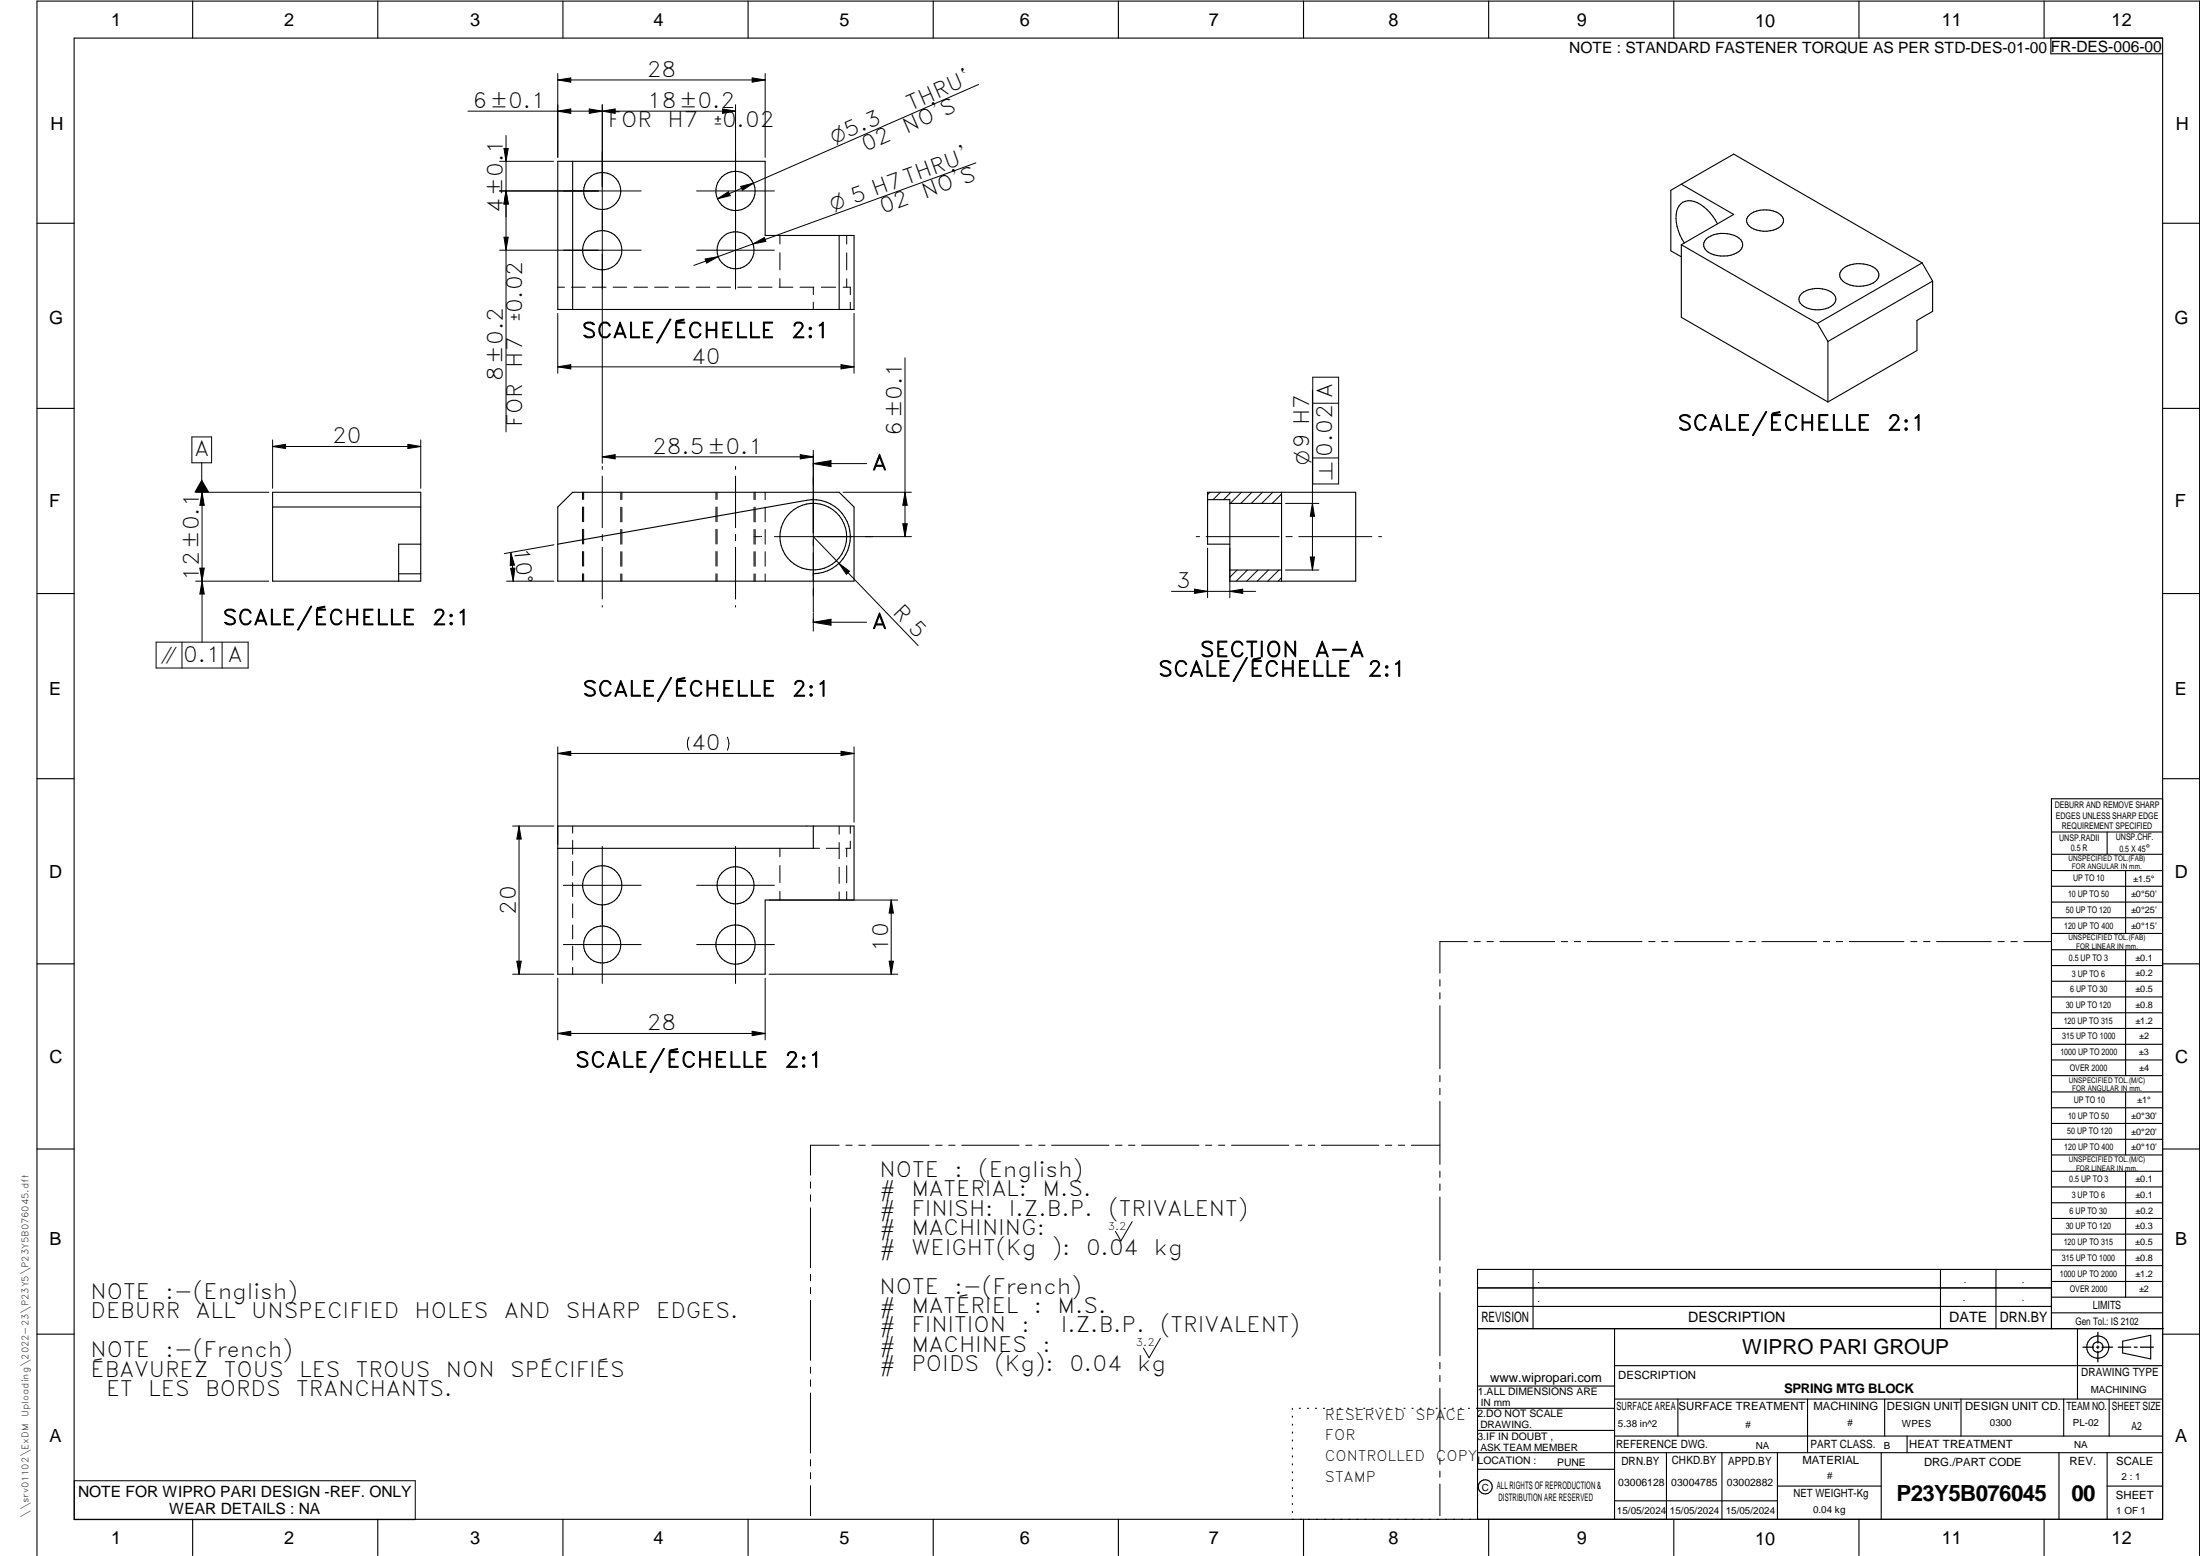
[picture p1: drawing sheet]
<svg xmlns="http://www.w3.org/2000/svg" width="594mm" height="420mm" viewBox="0 0 594 420" stroke-linecap="round" stroke-linejoin="round" font-family="sans-serif">
<g fill="none" stroke="#000" stroke-width=".3">
<path d="M20 10.3h564v400h-564zM52 .3v10M102 .3v10M152 .3v10M202 .3v10M252 .3v10M302 .3v10M352 .3v10M402 .3v10M452 .3v10M502 .3v10M552 .3v10"/>
<path d="M553.8 10.3v4.2h30.2M150.6 43.6h56v20h24v20h-80zM154.6 43.6v40M454 49.7l-2.8 1.7v16.3l2.8 1.6M454 49.7l14.2 8.2-14.2 8.2M454 49.7l14.2-8.1 50.8 29.4M472.4 58a7 7 0 0 1 8.9 .5 2.24 2.24 0 0 1-1.7 3.3 7.4 7.4 0 0 1-7.2-.7 1.9 1.9 0 0 1 0-3.1zM10 60.3h10M226.6 63.6v20M454 66.1l36.8 21.2M454 66.1v19.6l39.6 22.8M460.7 64.5a7.6 7.6 0 0 1 9.4 .3 2.22 2.22 0 0 1-1.1 3.5 7.8 7.8 0 0 1-8.3-.7 2.06 2.06 0 0 1 0-3.1z"/>
<path d="M463.8 60.5a11.2 11.2 0 0 0-7.2-6.3 3.6 3.6 0 0 0-4 3.8 12.1 12.1 0 0 0 2.2 7.6M486.5 79.2a7.2 7.2 0 0 1 8.5 0 2.02 2.02 0 0 1-.6 3.5 7.1 7.1 0 0 1-8.3-.9 1.87 1.87 0 0 1 .4-2.6zM497.5 72.7a7.5 7.5 0 0 1 9.4 .2 2.18 2.18 0 0 1-1.2 3.6 7.8 7.8 0 0 1-8.2-.7 1.99 1.99 0 0 1 0-3.1zM519 71l2.9 4.9M519 71l-28.2 16.3M521.9 75.9v8.2l-4.3 2.4v8.2l-24 13.8M521.9 75.9l-28.3 16.3M584 60.3h10M490.8 87.3l2.8 4.9M493.6 92.2v16.3M10 110.3h10M584 110.3h10"/>
<path d="M73.6 136.9h40M73.6 132.9h40v24h-40zM150.6 136.9l4-4h72l4 4v20h-80zM326.1 134.9v12h6M326.1 132.9h40v24h-34v-22h-6zM332.1 135.9h14M346.1 132.9v24M107.6 154.9h6M113.6 146.9h-6v10M150.6 146.9l67.3-11.8a10 10 0 0 1 11.7 9 10 10 0 0 1-10 10.8v2M332.1 153.9h14M10 160.3h10"/>
<path d="M584 160.3h10M10 210.3h10M584 215.7h-30v143.1M584 210.3h10M150.6 223.1h80v19.9h-24v20.1h-56zM219.6 223.1v6h-69M554 224.7h30M554 230.7h30M554 235.1h30M554 239.3h30M569 224.7v6M574 235.1v17"/>
<path d="M554 243.6h30M554 247.8h30M554 252.1h30M554 256.5h30M574 256.5v33.9M10 260.3h10M554 260.7h30M554 265h30M554 269.2h30M554 273.5h30M554 277.7h30M584 260.3h10"/>
<path d="M554 282h30M554 286.2h30M554 290.4h30M554 294.9h30M554 299.1h30M574 294.9v17M10 310.3h10M554 303.4h30M554 307.6h30M554 311.9h30M554 316.3h30M574 316.3v34"/>
<path d="M584 310.3h10M554 320.5h30M554 324.8h30M554 329h30M554 333.2h30M554 337.5h30M399 358.8h185.2M399 352.8h155M399 347.8h155M414 342.8v16M436 358.8v51.5M524 342.8v16"/>
<path d="M539 342.8v16M554 341.8h30M554 346h30M554 350.3h30M554 354.5h30M554 342.8h-155v67.5M561 358.8v19M10 360.3h10M399 374.3h37M436 377.8h148M453.1 377.8v10M488.1 377.8v14.5"/>
<path d="M508.9 377.8v10M529.5 377.8v10M557.3 377.8v10M569.5 377.8v10M573.2 362.2l7.6-1.6v6.3l-7.6-1.6zM584 368.8h-148M584 360.3h10M349 380.3v.3M349 382.4v.3M349 384.6v.3M349 386.7v.3M349 388.8v.3"/>
<path d="M349 391v.3M349 393.1v.3M349 395.3v.3M349 397.4v.3M349 399.5v.3M350.9 380.3h.2M353.1 380.3h.2M355.2 380.3h.3M357.4 380.3h.3M359.6 380.3h.3M361.7 380.3h.3M363.9 380.3h.3"/>
<path d="M366.1 380.3h.3M368.3 380.3h.2M370.4 380.3h.3M372.6 380.3h.3M374.8 380.3h.3M376.9 380.3h.4M379.1 380.3h.3M381.3 380.3h.3M383.4 380.3h.4M385.6 380.3h.3M387.8 380.3h.3M390 380.3h.3"/>
<path d="M392.2 380.3h.3M394.3 380.3h.3M396.5 380.3h.3M398.7 380.3h37.3M399 396.7h37M399 392.3h185M399 386.2h37M436 387.8h148M450 392.3v18M465 392.3v18M480 392.3v18M508 392.3v18"/>
<path d="M515 387.8v4.5M556 392.3v18M569 392.3v18M52 410.3v9.7M102 410.3v9.7M152 410.3v9.7M202 410.3v9.7M252 410.3v9.7M302 410.3v9.7M349 401.7v.3M349 403.8v.4M349 406v.3"/>
<path d="M349 408.1v.3M352 410.3v9.7M402 410.3v9.7M436 405.3h44M452 410.3v9.7M480 401.3h28M502 410.3v9.7M552 410.3v9.7M569 401.3h15M10 420v-419.7h584v419.7"/>
<circle cx="162.6" cy="51.6" r="5"/>
<circle cx="198.6" cy="51.6" r="5.3"/>
<circle cx="162.6" cy="67.6" r="5.3"/>
<circle cx="198.6" cy="67.6" r="5"/>
<circle cx="219.6" cy="144.9" r="9"/>
<circle cx="162.6" cy="239" r="5.3"/>
<circle cx="198.6" cy="239.1" r="5"/>
<circle cx="162.6" cy="255.1" r="5"/>
<circle cx="198.6" cy="255.1" r="5.3"/>
<circle cx="566.5" cy="363.7" r="1.39"/>
<circle cx="566.5" cy="363.8" r="3"/>
<circle cx="401.1" cy="401.5" r="1.9"/>
</g>
<g fill="none" stroke="#000" stroke-width=".27">
<path d="M150.6 19.9v22.6M206.6 19.9v22.6M126.4 30h72.2M136.6 36.6v80M150.6 30l3.5-.6v1.2zM150.6 21.6l3.5-.6v1.2zM150.6 21.6h56M159.1 29.4l7 1.2v-1.2l-7 1.2zM162.6 28.3v96.8M195.1 29.4l3.5 .6-3.5 .6zM198.6 28.3v49.8M203.1 21l3.5 .6-3.5 .6z"/>
<path d="M264.2 22.8l-60.7 26.6M134.9 43.6h14.6M134.9 51.6h38.2M136.1 40.1h1.1l-.6 3.5zM136.6 51.6l.6 3.5h-1.1zM188.1 51.6h21M193.8 53.7l2.9-1.9 .5 1zM200 50.3l3.5-.9-3 2zM203.5 49.4l-9.7 4.3M263.5 44l-60.2 21.9M134.9 67.6h38.2M136.1 64.1h1.1l-.6 3.5z"/>
<path d="M150.6 77.6h1.8M154.3 77.6h3.8M160 77.6h3.7M165.6 77.6h3.6M171.2 77.6h3.7M176.8 77.6h3.7M182.4 77.6h3.7M188 77.6h3.7M188.1 67.6h21M190.4 69.9l3.5-.6-3.1 1.7zM193.6 77.6h3.7M199.2 77.6h3.7"/>
<path d="M203.3 65.9l3.1-1.8 .4 1.1zM203.3 65.9l-15.9 5.8M204.8 77.6h3.7M210.4 77.6h3.7M210.6 63.6v2.3M210.6 68.2v4.7M210.6 75.2v2.4M216 77.6h3.8M219.6 77.6v1.9M221.8 77.6h3.9M227.7 77.6h1.9v2M228.6 63.6v2.3"/>
<path d="M228.6 68.3v4.6M228.6 75.3v2.3M150.6 84.6v16.2M150.6 99.1l3.5-.6v1.1zM150.6 99.1h80M219.6 81.6v2M227.1 98.5l3.5 .6-3.5 .5zM229.6 81.6v2M230.6 84.6v16.2M244.4 96.6v48.3M51.8 118h5.3v7h-5.3zM73.6 118.8v13.1"/>
<path d="M110.1 120l3.5 .6-3.5 .5zM113.6 118.8v13.1M354.4 105.3v48.6M354.5 108.9h7M354.5 101.9h7v28.8h-7zM52.8 132.9h19.8M54.5 125v7.9M54.6 132.9v40.5M54.6 132.9l.6 3.5h-1.2zM73.6 120.6l3.5-.6v1.1zM73.6 120.6h40M157.3 132.9v2"/>
<path d="M157.3 136.9v4M157.6 132.9v2M157.6 136.9v4M162.6 125.9v.8M162.6 128.6v13.9M162.6 123.4l3.5-.6v1.1zM162.6 123.4h57M167.6 132.9v2M167.6 136.9v4M167.9 132.9v2M167.9 136.9v4M193.3 132.9v2"/>
<path d="M193.3 136.9v4M193.6 132.9v2M193.6 136.9v4M198.6 125.9v.8M198.6 128.6v13.9M203.6 132.9v2M203.6 136.9v4M203.9 132.9v2M203.9 136.9v4M206.6 132.9v2M206.6 136.9v4M216.1 122.8l3.5 .6-3.5 .5z"/>
<path d="M219.6 121.6v43.8M219.6 125.2h14.4M219.6 125.2l4.8-.8v1.6zM227.7 132.9h18.4M244.4 132.9l.6 3.5h-1.2zM326.7 132.9l-.6 .7M329.6 132.9l-2 2M332.4 132.9l-2 2M335.2 132.9l-3 3M338.1 132.9l-3 3M340.9 132.9l-3 3M343.7 132.9l-3 3"/>
<path d="M346.1 133.4l-2.6 2.5M347.1 135.9h9M354.4 135.9l.6 3.5h-1.2zM354.5 123.7h7M52.8 156.9h19.8M54 153.4h1.2l-.6 3.5zM54.6 156.9l.6 3.5h-1.2zM136.8 156.9h12.8M137.9 153.5l1.1-.1-.4 3.5zM137.9 149.2l1 3.4-1.1 .1zM137.9 149.2l.6 5.1 .1 2.6M149.6 147.1l-13.4 2.4"/>
<path d="M157.3 142.9v4M157.3 148.9v4M157.3 154.9v2M157.6 142.9v4M157.6 148.9v4M157.6 154.9v2M162.6 144.3v1.7M162.6 147.8v14M167.6 143v3.9M167.6 149v3.9M167.6 155v1.9M167.9 143v3.9"/>
<path d="M167.9 149v3.9M167.9 155v1.9M193.3 142.9v4M193.3 148.9v4M193.3 154.9v2M193.6 142.9v4M193.6 148.9v4M193.6 154.9v2M198.6 144.3v1.7M198.6 147.8v14M203.6 144.9h.1M203.6 143v3.9"/>
<path d="M203.6 149v3.9M203.6 155v1.9M203.9 143v3.9M203.9 149v3.9M203.9 155v1.9M203.9 144.9h1.5M206.6 143v3.9M206.6 149v3.9M206.6 155v1.9M219.6 144.9l28.3 29.4M226.6 152.1l2.8 2.2-.8 .8zM243.8 141.4h1.2l-.6 3.5z"/>
<path d="M246.1 144.9h-37M316.4 159.7h22.7M322.6 159.1l3.5 .6-3.5 .5zM323 144.9h.9M325.7 144.9h19.7M326.1 148v13.4M332.1 148v13.4M332.1 159.7l3.5-.6v1.1zM334 153.9l-1.9 2M336.8 153.9l-3 3M339.7 153.9l-3 3M342.5 153.9l-3 3"/>
<path d="M345.3 153.9l-3 3M346.1 156l-.9 .9M347.1 153.9h9M347.3 144.9h1.6M350.7 144.9h19.8M353.8 150.4h1.2l-.6 3.5zM372.3 144.9h.8M42.2 173.4h24.8v7h-24.8zM49.1 173.4v7M60 173.4v7M162.6 163.5v.4M198.6 163.5v.4"/>
<path d="M219.6 168l4.8-.8v1.6zM219.6 165.6v4.8M219.6 168h14.4M186 199.1a3.9 3.9 0 0 0 0 3.5M196.4 199.1a3.9 3.9 0 0 1 0 3.5M150.6 203.5l3.5-.6v1.1zM150.6 201.7v26.3M150.6 203.5h80M227.1 202.9l3.5 .6-3.5 .5zM230.6 201.7v20.3M138.4 223.1h11.2M140.2 223.1v40"/>
<path d="M140.2 223.1l.6 3.5h-1.2zM152.1 239.1h21M154.6 223.1v1.9M154.6 226.9v3.8M154.6 232.6v3.8M154.6 238.3v3.8M162.6 228.6v37M188.1 239.1h21M198.6 228.6v37M210.6 229.1v2.3M210.6 233.7v4.6M219.6 229.1h1.7"/>
<path d="M223.1 229.1h3.5M226.6 223.1v2.2M226.6 227.5v4.4M226.6 234.1v4.4M228.6 229.1v2.3M228.6 233.8v4.6M229.6 223.1v1.9M229.6 227.1v2h-1.2M139.6 259.5h1.2l-.6 3.6zM152.1 255.1h21M154.6 244.1v3.7M154.6 249.8v3.7"/>
<path d="M154.6 255.5v3.7M188.1 255.1h21M207.7 243h34.7M210.6 240.7v2.3M226.6 240.8v2.2M228.6 240.7v2.3M240.1 259.5h1.2l-.6 3.6zM240.7 243l.6 3.5h-1.2zM240.7 243v20.1M396.2 254.3h-7.4v8.5M398.1 254.3h1.6M401.5 254.3h1.8"/>
<path d="M405 254.3h14.8M421.6 254.3h1.7M425.1 254.3h1.7M428.6 254.3h14.8M445.2 254.3h1.7M448.7 254.3h1.7M452.2 254.3h14.8M468.8 254.3h1.7M472.3 254.3h1.7M475.8 254.3h14.8M492.4 254.3h1.7M495.8 254.3h1.8"/>
<path d="M499.4 254.3h14.7M516 254.3h1.6M519.4 254.3h1.8M522.9 254.3h14.8M539.5 254.3h1.7M543 254.3h1.7M546.5 254.3h7.4M138.4 263.1h11.2M150.6 264.1v16.7M150.6 279.1h56M150.6 279.1l3.5-.6v1.2zM154.6 261.2v1.9"/>
<path d="M203.1 278.5l3.5 .6-3.5 .6zM206.6 264.1v16.7M207.7 263.1h34.7M388.8 264.5v1.8M388.8 268.1v1.6M388.8 271.6v17M388.8 290.4v1.7M388.8 293.9v1.7M388.8 297.4v17M218.9 319.2v1.6M226.6 309.2h-7.7v8.1M228.4 309.2h1.7"/>
<path d="M231.9 309.2h1.7M235.4 309.2h15.5M252.7 309.2h1.7M256.2 309.2h1.7M259.7 309.2h15.5M277 309.2h1.7M280.5 309.2h1.7M284 309.2h15.5M301.2 309.2h1.8M304.8 309.2h1.7M308.3 309.2h15.5M325.5 309.2h1.7"/>
<path d="M329.1 309.2h1.6M332.6 309.2h15.4M349.8 309.2h1.7M353.3 309.2h1.7M356.8 309.2h15.5M374.1 309.2h1.7M377.6 309.2h1.7M381.1 309.2h7.7M388.8 316.2v1.7M388.8 319.7v1.7M218.9 322.6v1.8M218.9 326.1v16.2"/>
<path d="M305.7 329.9l-3 5.2-1.5-2.6M388.8 323.2v17.1M218.9 344.1v1.8M218.9 347.6v1.7M218.9 351.2v16.1M388.8 342.1v1.6M388.8 345.6v1.7M388.8 349v17.1M218.9 369.1v1.7M218.9 372.6v1.8M218.9 376.1v16.2M313.3 361.4l-3 5.2-1.5-2.6"/>
<path d="M388.8 367.9v1.7M388.8 371.4v1.7M388.8 374.9v17M20.1 399.8h92v10.5h-92zM218.9 394.1v1.8M218.9 397.6v1.7M388.8 393.7v1.7M388.8 397.2v1.7M218.9 401.2v8.1M388.8 400.7v8.6"/>
</g>
<path d="M566.5 359.7v3M562.5 363.8h2.9M566.1 363.8h.7M566.5 363.4v.7M566.5 364.9v2.8M567.6 363.8h2.9M572 363.8h3.4M576.3 363.8h.8M578 363.8h3.5" fill="none" stroke="#000" stroke-width=".34"/>
<g fill="#000">
<path d="M150.6 30l3.5-.6v1.2zM150.6 21.6l3.5-.6v1.2zM159.1 29.4l3.5 .6-3.5 .6zM162.6 30l3.5-.6v1.2zM195.1 29.4l3.5 .6-3.5 .6zM203.1 21l3.5 .6-3.5 .6zM136.1 40.1h1.1l-.6 3.5zM136.6 51.6l.6 3.5h-1.1zM193.8 53.7l2.9-1.9 .5 1zM200 50.3l3.5-.9-3 2zM136.1 64.1h1.1l-.6 3.5zM190.4 69.9l3.5-.6-3.1 1.7z"/>
<path d="M203.3 65.9l3.1-1.8 .4 1.1zM150.6 99.1l3.5-.6v1.1zM227.1 98.5l3.5 .6-3.5 .5zM73.6 120.6l3.5-.6v1.1zM110.1 120l3.5 .6-3.5 .5zM54.5 129.4l2 3.5h-4zM54.6 132.9l.6 3.5h-1.2zM162.6 123.4l3.5-.6v1.1zM216.1 122.8l3.5 .6-3.5 .5zM219.6 125.2l4.8-.8v1.6zM244.4 132.9l.6 3.5h-1.2zM354.4 135.9l.6 3.5h-1.2z"/>
<path d="M54 153.4h1.2l-.6 3.5zM137.9 149.2l1 3.4-1.1 .1zM137.9 153.5l1.1-.1-.4 3.5zM226.6 152.1l2.8 2.2-.8 .8zM243.8 141.4h1.2l-.6 3.5zM353.8 150.4h1.2l-.6 3.5zM54.6 156.9l.6 3.5h-1.2zM219.6 168l4.8-.8v1.6zM322.6 159.1l3.5 .6-3.5 .5zM332.1 159.7l3.5-.6v1.1zM150.6 203.5l3.5-.6v1.1zM227.1 202.9l3.5 .6-3.5 .5z"/>
<path d="M140.2 223.1l.6 3.5h-1.2zM139.6 259.5h1.2l-.6 3.6zM240.1 259.5h1.2l-.6 3.6zM240.7 243l.6 3.5h-1.2zM150.6 279.1l3.5-.6v1.2zM203.1 278.5l3.5 .6-3.5 .6z"/>
</g>
<g font-size="6">
<text x="512.1" y="405.2">P23Y5B076045</text>
<text x="559.4" y="405.2">00</text>
</g>
<g font-size="5.7">
<text x="174.7" y="20.7">28</text>
<text x="127.6" y="29.2">6±0.1</text>
<text x="174.8" y="29.2">18±0.2</text>
<text x="245.9" y="29.9" transform="rotate(-24 245.9 29.9)">THRU`</text>
<text x="164.2" y="34.4">FOR</text>
<text x="180.3" y="34.4">H7</text>
<text x="233.8" y="41" transform="rotate(-24 233.8 41)">02</text>
<text x="244.8" y="36.2" transform="rotate(-24 244.8 36.2)">NO'S</text>
<text x="249.8" y="53.6" transform="rotate(-20 249.8 53.6)">NO'S</text>
<text x="135.8" y="57.4" transform="rotate(-90 135.8 57.4)">4±0.1</text>
<text x="238.4" y="57.7" transform="rotate(-20 238.4 57.7)">02</text>
<text x="157.1" y="91.2">SCALE/ÉCHELLE</text>
<text x="213.6" y="91.2">2:1</text>
<text x="141" y="99.3" transform="rotate(-90 141 99.3)">H7</text>
<text x="186.7" y="98.2">40</text>
<text x="135.8" y="102.8" transform="rotate(-90 135.8 102.8)">8±0.2</text>
<text x="89.7" y="119.7">20</text>
<text x="141" y="115.4" transform="rotate(-90 141 115.4)">FOR</text>
<text x="243.5" y="117.6" transform="rotate(-90 243.5 117.6)">6±0.1</text>
<text x="453" y="116.2">SCALE/ÉCHELLE</text>
<text x="509.5" y="116.2">2:1</text>
<text x="52.5" y="123.2">A</text>
<text x="176.1" y="122.5">28.5±0.1</text>
<text x="359.7" y="123.3" transform="rotate(-90 359.7 123.3)">0.02 A</text>
<text x="235.5" y="126.9">A</text>
<text x="138.8" y="147.9" transform="rotate(85 138.8 147.9)">10°</text>
<text x="53.7" y="156.8" transform="rotate(-90 53.7 156.8)">12±0.1</text>
<text x="317.6" y="158.8">3</text>
<text x="240.8" y="165.7" transform="rotate(46 240.8 165.7)">R 5</text>
<text x="60.1" y="168.7">SCALE/ÉCHELLE</text>
<text x="116.6" y="168.7">2:1</text>
<text x="235.5" y="169.8">A</text>
<text x="49.5" y="178.6">0.1 A</text>
<text x="324" y="177.4">SECTION</text>
<text x="355" y="177.4">A-A</text>
<text x="312.8" y="182.6">SCALE/ÉCHELLE</text>
<text x="369.3" y="182.6">2:1</text>
<text x="157.3" y="188">SCALE/ÉCHELLE</text>
<text x="213.8" y="188">2:1</text>
<text x="186.7" y="202.6">40</text>
<text x="139.3" y="247" transform="rotate(-90 139.3 247)">20</text>
<text x="239.8" y="257" transform="rotate(-90 239.8 257)">10</text>
<text x="174.7" y="278.2">28</text>
<text x="155.3" y="288.2">SCALE/ÉCHELLE</text>
<text x="211.9" y="288.2">2:1</text>
<text x="237.5" y="317.8">NOTE</text>
<text x="257.7" y="317.8">:</text>
<text x="264.1" y="317.8">(English)</text>
<text x="237.5" y="323">#</text>
<text x="246.1" y="323">MATERIAL:</text>
<text x="281.5" y="323">M.S.</text>
<text x="237.5" y="328.3">#</text>
<text x="246.1" y="328.3">FINISH:</text>
<text x="272.4" y="328.3">I.Z.B.P.</text>
<text x="299.3" y="328.3">(TRIVALENT)</text>
<text x="237.5" y="333.5">#</text>
<text x="246.1" y="333.5">MACHINING:</text>
<text x="237.5" y="338.8">#</text>
<text x="246.1" y="338.8">WEIGHT(Kg</text>
<text x="284" y="338.8">):</text>
<text x="293.3" y="338.8">0.04</text>
<text x="311.6" y="338.8">kg</text>
<text x="24.5" y="350.8">NOTE</text>
<text x="44.6" y="350.8">:-(English)</text>
<text x="237.5" y="349.3">NOTE</text>
<text x="257.7" y="349.3">:-(French)</text>
<text x="24.5" y="356">DEBURR</text>
<text x="52.9" y="356">ALL</text>
<text x="67.8" y="356">UNSPECIFIED</text>
<text x="111.9" y="356">HOLES</text>
<text x="136.1" y="356">AND</text>
<text x="152.8" y="356">SHARP</text>
<text x="177.2" y="356">EDGES.</text>
<text x="237.5" y="354.5">#</text>
<text x="237.5" y="359.8">#</text>
<text x="246.1" y="359.8">FINITION</text>
<text x="246.1" y="354.5">MATÉRIEL</text>
<text x="275.8" y="359.8">:</text>
<text x="279.2" y="354.5">:</text>
<text x="285.6" y="354.5">M.S.</text>
<text x="286.4" y="359.8">I.Z.B.P.</text>
<text x="313.3" y="359.8">(TRIVALENT)</text>
<text x="237.5" y="365">#</text>
<text x="246.1" y="365">MACHINES</text>
<text x="281.5" y="365">:</text>
<text x="24.5" y="366.5">NOTE</text>
<text x="24.5" y="371.8">ÉBAVUREZ</text>
<text x="44.6" y="366.5">:-(French)</text>
<text x="60.5" y="371.8">TOUS</text>
<text x="80.8" y="371.8">LES</text>
<text x="96.1" y="371.8">TROUS</text>
<text x="120.4" y="371.8">NON</text>
<text x="137.8" y="371.8">SPÉCIFIÉS</text>
<text x="237.5" y="370.3">#</text>
<text x="246.1" y="370.3">POIDS</text>
<text x="268.5" y="370.3">(Kg):</text>
<text x="288.8" y="370.3">0.04</text>
<text x="307.1" y="370.3">kg</text>
<text x="28.7" y="377">ET</text>
<text x="40" y="377">LES</text>
<text x="55.4" y="377">BORDS</text>
<text x="80" y="377">TRANCHANTS.</text>
</g>
<text font-size="5.6" x="470.5" y="365.5">WIPRO PARI GROUP</text>
<g font-size="5.4">
<text x="192.8" y="34.4">u0.02</text>
<text x="225.3" y="38.9" transform="rotate(-24 225.3 38.9)">O5.3</text>
<text x="224.9" y="57.1" transform="rotate(-20 224.9 57.1)">O 5 H7THRU'</text>
<text x="141" y="86.7" transform="rotate(-90 141 86.7)">u0.02</text>
<text x="353.5" y="125.6" transform="rotate(-90 353.5 125.6)">O9 H7</text>
<text x="359.7" y="129.6" transform="rotate(-90 359.7 129.6)">n</text>
<text x="43.4" y="178.6">i</text>
</g>
<g font-size="4.9">
<text x="30" y="6.9">1</text>
<text x="76.7" y="6.9">2</text>
<text x="127" y="6.9">3</text>
<text x="176.5" y="6.9">4</text>
<text x="226.7" y="6.9">5</text>
<text x="275.4" y="6.9">6</text>
<text x="326.4" y="6.9">7</text>
<text x="375" y="6.9">8</text>
<text x="425.8" y="6.9">9</text>
<text x="473.9" y="7.3">10</text>
<text x="524.3" y="6.9">11</text>
<text x="570.2" y="6.9">12</text>
<text x="13.6" y="35.1">H</text>
<text x="587.6" y="35.1">H</text>
<text x="13.2" y="87.5">G</text>
<text x="587.2" y="87.5">G</text>
<text x="13.2" y="137">F</text>
<text x="587.2" y="137">F</text>
<text x="13.2" y="187.6">E</text>
<text x="587.2" y="187.6">E</text>
<text x="13.2" y="237">D</text>
<text x="587.2" y="237">D</text>
<text x="13.4" y="287.1">C</text>
<text x="587.4" y="287.1">C</text>
<text x="13.4" y="336.2">B</text>
<text x="587.4" y="336.2">B</text>
<text x="13.4" y="389.3">A</text>
<text x="587.4" y="389.3">A</text>
<text x="30" y="416.9">1</text>
<text x="76.7" y="416.9">2</text>
<text x="127" y="416.9">3</text>
<text x="176.5" y="416.9">4</text>
<text x="226.7" y="416.9">5</text>
<text x="275.4" y="416.9">6</text>
<text x="326.4" y="416.9">7</text>
<text x="375" y="416.9">8</text>
<text x="425.8" y="416.9">9</text>
<text x="473.9" y="417.3">10</text>
<text x="524.3" y="416.9">11</text>
<text x="570.2" y="416.9">12</text>
</g>
<g font-size="4.2">
<text x="423.7" y="14.3">NOTE : STANDARD FASTENER TORQUE AS PER STD-DES-01-00</text>
<text x="553.8" y="14">FR-DES-006-00</text>
<text x="21.1" y="404.3">NOTE FOR WIPRO PARI DESIGN -REF. ONLY</text>
<text x="45.7" y="408.8">WEAR DETAILS : NA</text>
</g>
<g font-size="3.9">
<text x="400" y="357.1">REVISION</text>
<text x="455.9" y="357.1">DESCRIPTION</text>
<text x="526.4" y="357.1">DATE</text>
<text x="540" y="357.1">DRN.BY</text>
<text x="357.8" y="383.3">RESERVED</text>
<text x="382.3" y="383.3">SPACE</text>
<text x="357.8" y="388.9">FOR</text>
<text x="357.8" y="394.5">CONTROLLED</text>
<text x="387.8" y="394.5">COPY</text>
<text x="357.8" y="400">STAMP</text>
</g>
<text font-size="3.6" x="481.7" y="376.1">SPRING MTG BLOCK</text>
<text font-size="3.5" x="402.4" y="373.3">www.wipropari.com</text>
<g font-size="3.1">
<text x="565.1" y="353.5">LIMITS</text>
<text x="562" y="371.7">DRAWING TYPE</text>
<text x="437" y="372.3">DESCRIPTION</text>
<text x="436.5" y="380.8">SURFACE AREA</text>
<text x="453.3" y="380.8">SURFACE TREATMENT</text>
<text x="489.7" y="380.8">MACHINING</text>
<text x="509.5" y="380.8">DESIGN UNIT</text>
<text x="530.6" y="380.8">DESIGN UNIT CD.</text>
<text x="558" y="380.6">TEAM NO.</text>
<text x="570.3" y="380.7">SHEET SIZE</text>
<text x="575.6" y="386.1">A2</text>
<text x="436.4" y="391.1">REFERENCE DWG.</text>
<text x="437.8" y="395.5">DRN.BY</text>
<text x="451.4" y="395.4">CHKD.BY</text>
<text x="466.6" y="395.5">APPD.BY</text>
<text x="486.7" y="395.4">MATERIAL</text>
<text x="488.9" y="390.9">PART CLASS.</text>
<text x="515.6" y="390.9">HEAT TREATMENT</text>
<text x="519.6" y="395.9">DRG./PART CODE</text>
<text x="558.9" y="395.5">REV.</text>
<text x="571.4" y="395.6">SCALE</text>
<text x="484.3" y="404.2">NET WEIGHT-Kg</text>
<text x="571.4" y="404.7">SHEET</text>
</g>
<text font-size="3" x="579.5" y="230.1">°</text>
<g font-size="2.8">
<text x="299.1" y="332.1">3.2</text>
<text x="560.4" y="357.7">Gen Tol.: IS 2102</text>
<text x="306.7" y="363.6">3.2</text>
<text x="399.1" y="376.6">1.ALL DIMENSIONS ARE</text>
<text x="399" y="382.7">2.DO NOT SCALE</text>
<text x="399" y="388.7">3.IF IN DOUBT ,</text>
<text x="399" y="395.4">LOCATION :</text>
<text x="420.5" y="396">PUNE</text>
<text x="404.2" y="402">ALL RIGHTS OF REPRODUCTION &amp;</text>
<text x="437" y="401.2">03006128</text>
<text x="451.3" y="401.2">03004785</text>
<text x="466.3" y="401.2">03002882</text>
<text x="404.7" y="405.4">DISTRIBUTION ARE RESERVED</text>
</g>
<g font-size="2.7">
<text x="564.6" y="376.2">MACHINING</text>
<text x="399.9" y="379.7">IN mm</text>
<text x="399.7" y="385.7">DRAWING.</text>
<text x="436.9" y="385.4">5.38 in^2</text>
<text x="471.4" y="385.5">#</text>
<text x="498.9" y="385">#</text>
<text x="513.6" y="385.3">WPES</text>
<text x="537.3" y="385.1">0300</text>
<text x="559.7" y="385.1">PL-02</text>
<text x="399.7" y="391.8">ASK TEAM MEMBER</text>
<text x="474.1" y="391.2">NA</text>
<text x="508.7" y="391.2">B</text>
<text x="560.1" y="391.1">NA</text>
<text x="493.4" y="399.5">#</text>
<text x="572.8" y="399.7">2 : 1</text>
<text x="400.1" y="402.5">C</text>
<text x="436.6" y="408.7">15/05/2024</text>
<text x="450.9" y="408.8">15/05/2024</text>
<text x="466" y="408.9">15/05/2024</text>
<text x="489.6" y="408.5">0.04 kg</text>
<text x="571.4" y="408.7">1 OF 1</text>
</g>
<g font-size="2.5">
<text x="554.9" y="218.3">DEBURR AND REMOVE SHARP</text>
<text x="555.2" y="221">EDGES UNLESS SHARP EDGE</text>
<text x="556.1" y="227.1">UNSP.RADII</text>
<text x="556.8" y="223.8">REQUIREMENT SPECIFIED</text>
<text x="571.4" y="226.9">UNSP.CHF.</text>
<text x="559.2" y="229.9">0.5 R</text>
<text x="572.3" y="230.1">0.5 X 45</text>
<text x="559.8" y="238">UP TO 10</text>
<text x="576.1" y="238.1">±1.5°</text>
<text x="558.5" y="242.2">10 UP TO 50</text>
<text x="575.5" y="242.3">±0°50'</text>
<text x="557.4" y="250.7">120 UP TO 400</text>
<text x="557.9" y="246.5">50 UP TO 120</text>
<text x="575.5" y="250.7">±0°15'</text>
<text x="575.5" y="246.5">±0°25'</text>
<text x="558.7" y="259.4">0.5 UP TO 3</text>
<text x="559.5" y="263.7">3 UP TO 6</text>
<text x="576.6" y="263.6">±0.2</text>
<text x="576.6" y="259.4">±0.1</text>
<text x="559" y="267.9">6 UP TO 30</text>
<text x="576.6" y="267.9">±0.5</text>
<text x="557.8" y="272.2">30 UP TO 120</text>
<text x="576.6" y="272.2">±0.8</text>
<text x="556.9" y="280.7">315 UP TO 1000</text>
<text x="557.3" y="276.4">120 UP TO 315</text>
<text x="576.6" y="276.4">±1.2</text>
<text x="577.7" y="280.7">±2</text>
<text x="556.4" y="284.9">1000 UP TO 2000</text>
<text x="577.6" y="284.9">±3</text>
<text x="558.9" y="289.2">OVER 2000</text>
<text x="577.7" y="289.3">±4</text>
<text x="560" y="297.9">UP TO 10</text>
<text x="577.1" y="297.9">±1°</text>
<text x="558.5" y="302.1">10 UP TO 50</text>
<text x="575.5" y="302.1">±0°30'</text>
<text x="557.4" y="310.6">120 UP TO 400</text>
<text x="558.2" y="306.3">50 UP TO 120</text>
<text x="575.5" y="310.6">±0°10'</text>
<text x="575.5" y="306.4">±0°20'</text>
<text x="558.8" y="319.2">0.5 UP TO 3</text>
<text x="559.4" y="323.4">3 UP TO 6</text>
<text x="576.6" y="319.2">±0.1</text>
<text x="576.6" y="323.5">±0.1</text>
<text x="558.9" y="327.7">6 UP TO 30</text>
<text x="576.7" y="327.7">±0.2</text>
<text x="557.8" y="332">30 UP TO 120</text>
<text x="576.6" y="332">±0.3</text>
<text x="556.8" y="340.5">315 UP TO 1000</text>
<text x="557.3" y="336.3">120 UP TO 315</text>
<text x="576.6" y="336.3">±0.5</text>
<text x="576.6" y="340.5">±0.8</text>
<text x="415.2" y="346.4">.</text>
<text x="530.3" y="346.5">.</text>
<text x="545.9" y="346.4">.</text>
<text x="556.2" y="344.7">1000 UP TO 2000</text>
<text x="576.6" y="344.7">±1.2</text>
<text x="415.2" y="351.5">.</text>
<text x="530" y="351.3">.</text>
<text x="545.9" y="351.4">.</text>
<text x="558.9" y="349">OVER 2000</text>
<text x="577.6" y="349">±2</text>
</g>
<g font-size="2.4">
<text x="7.7" y="382.7" transform="rotate(-90 7.7 382.7)">Uploading\2022-23\P23Y5\P23Y5B076045.dft</text>
<text x="7.7" y="409.8" transform="rotate(-90 7.7 409.8)">\\srv01102\ExDM</text>
</g>
<g font-size="2.1">
<text x="558.5" y="232.4">UNSPECIFIED TOL.(FAB)</text>
<text x="559.5" y="234.7">FOR ANGULAR IN mm.</text>
<text x="558.6" y="253.9">UNSPECIFIED TOL.(FAB)</text>
<text x="560.7" y="256.3">FOR LINEAR IN mm.</text>
<text x="558.7" y="292.3">UNSPECIFIED TOL.(M/C)</text>
<text x="559.6" y="294.7">FOR ANGULAR IN mm.</text>
<text x="558.7" y="313.7">UNSPECIFIED TOL.(M/C)</text>
<text x="560.6" y="316.1">FOR LINEAR IN mm.</text>
</g>
</svg>
